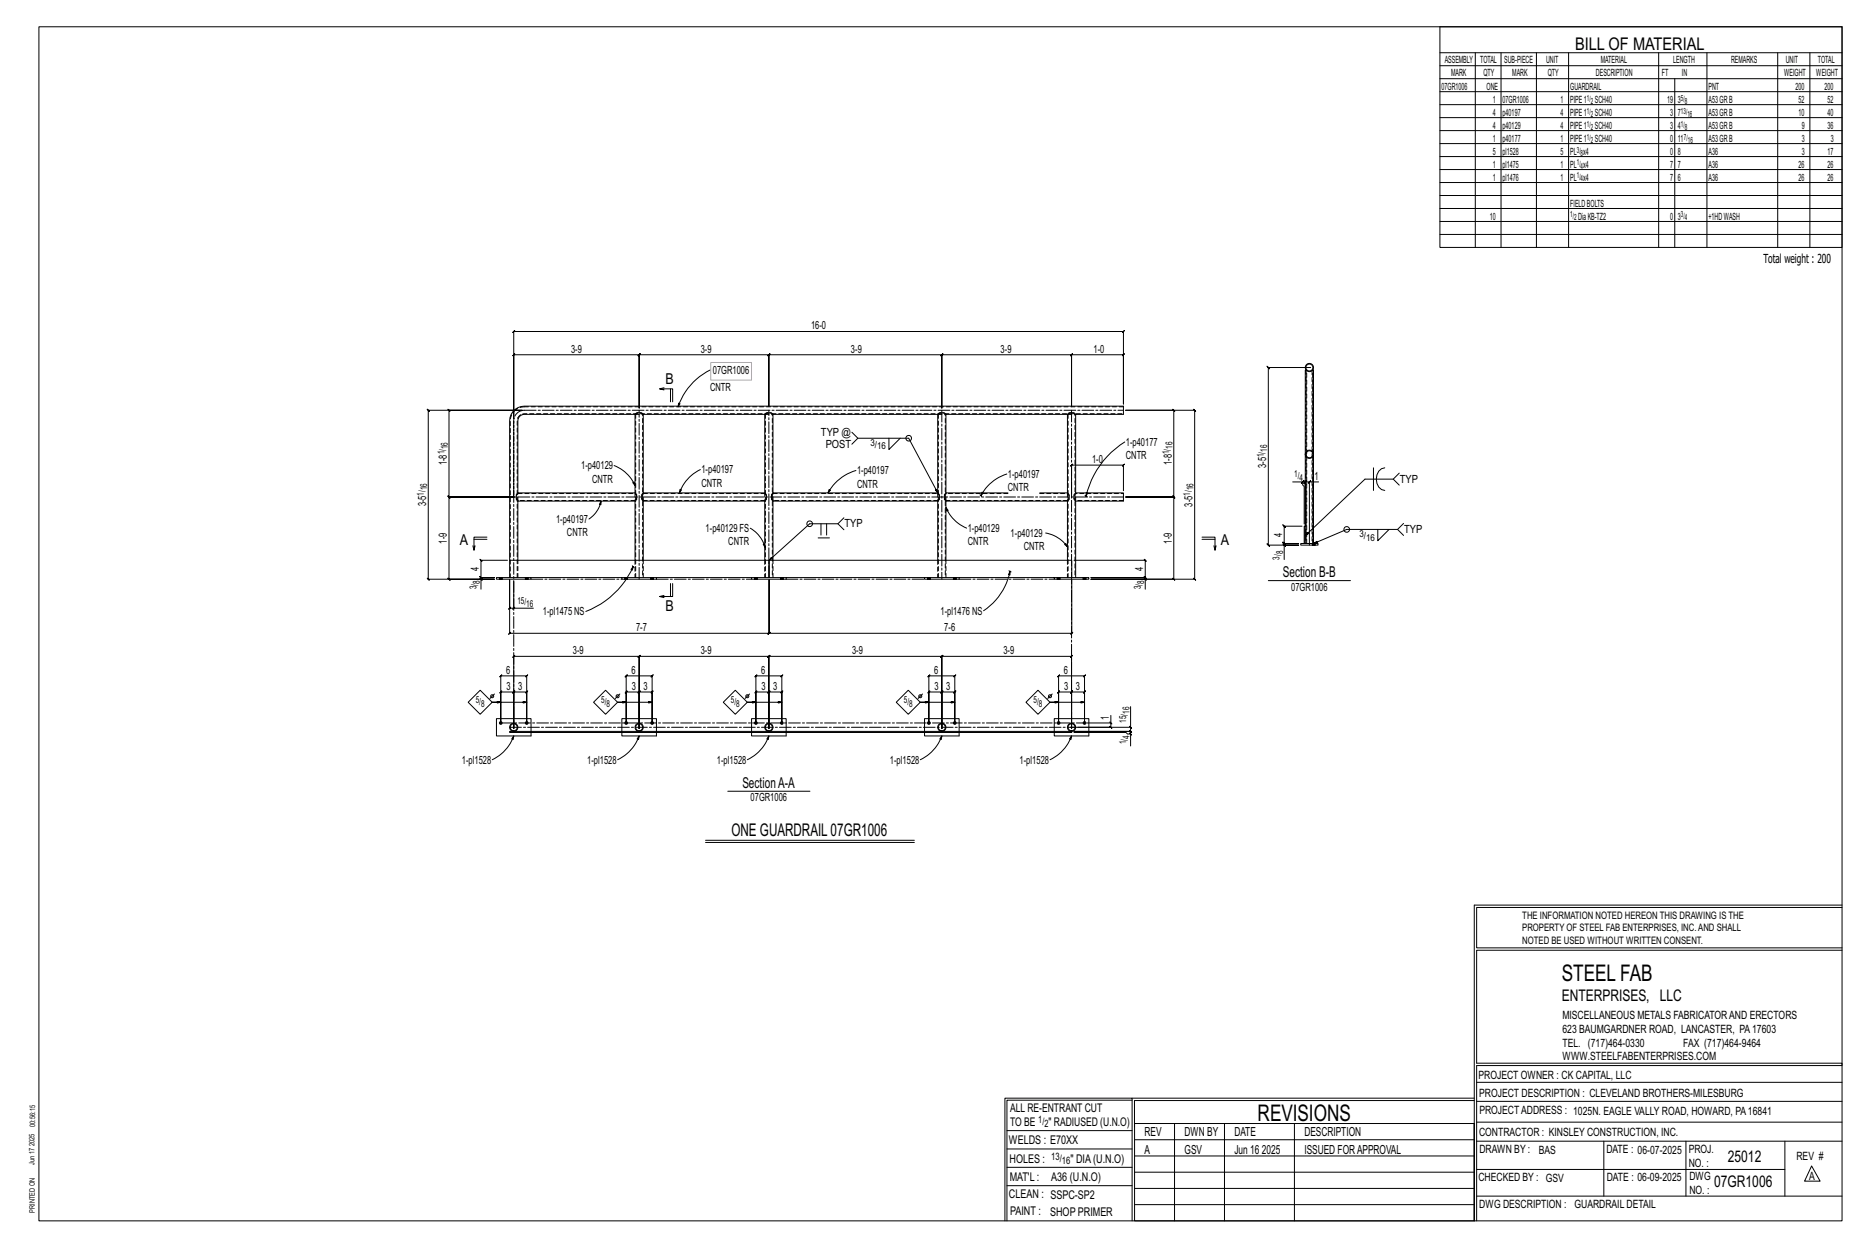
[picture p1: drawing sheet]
<svg xmlns="http://www.w3.org/2000/svg" width="914mm" height="610mm" viewBox="0 0 914 610" stroke-linecap="round" stroke-linejoin="round" font-family="sans-serif">
<g fill="none" stroke="#000" stroke-width=".49">
<path d="M19 13h883v584h-883zM705 13h197v108h-197zM705 26h197M705 32h197M705 39h197M722 26v95M735 26v95M752 26v95M768 26v95M812 26v95M820 39v82M836 26v95"/>
<path d="M870 26v95M886 26v95M705 45h197M705 51h197M705 58h197M705 64h197M705 70h197M705 77h197M705 83h197M705 89h197M705 96h197M705 102h197"/>
<path d="M705 108h197M705 115h197M642 180h-21l-1-1 1 1v87l-1-1 1 1h15h-7v7M325 191l-2-1h6v7M325 190h-2M328 190v7M332 197h1l-1 2zM348 181a31 31 0 0 0-16 18M525 199v-25v-1l-1 1h1h-64l1-1-1 1v26v-26l1-1-1 1h-85l1-1-1 1v25v-25l1-1-1 1h-63v-1l-1 1h1v26v-26v-1l-1 1h1h-62l1-1-1 1v31v-43v1l1-1h-1h299l-1 1 1-1v36v-24v-1l-1 1h1h-25v-1l-1 1h1v25M639 181v76h-1v9h1v-9M643 181v85M209 200l1 1h46h-36l-1-1 1 1v42h-1l1 1v-1h32h-32h-1l1 1v-1v40h-1l1 1v-1h22h-32v1l-1-1h1v-82z"/>
<path d="M311 203h-54h-2l-2 3v35M315 203h59M378 203h81v38v-2l-1 1 1 1-14-27h-25l-3-3M420 214l-3 3M435 214v6l6-6M459 203l1-1h2l1 1M523 203v-1h3l1 1M551 216a43 43 0 0 0-19 27M301 228a18 18 0 0 1 10 10M310 236l1 2zM333 239l1 1-1 1zM343 230a20 20 0 0 0-10 11"/>
<path d="M406 239l1 1-2 1zM419 230a23 23 0 0 0-14 11M493 232a22 22 0 0 0-13 11M633 236h5v1v1v18M637 236l1-1zM638 236h1h-1l2-1-1 1v20v-20h-1l2-1-1 1h2M642 235l-2 1zM645 236h-4v31M672 229v11M678 229a6 6 0 0 0-4 5 6 6 0 0 0 4 6M682 234l3 3M685 231l-3 3h-14l-29 28"/>
<path d="M253 242l1-1h57l1 1v2l-1 1h-57l-1-1zM253 245v29M294 245v2h-1zM294 245a14 14 0 0 1-6 9M311 241v-38l1-1h2l1 1v38M311 245v29M315 245v29M315 245l-1-1v-2l1-1h59l1 1v2l-1 1M315 245h59M367 258a16 16 0 0 1 8 10M374 241v-38l1-1h3v1v38M374 245v29"/>
<path d="M378 245v29M378 245h81M378 241h81l1 1v2l-1 1M378 241v1v2v1M402 256v6M405 256v6M410 256l3 3M413 253l-3 3h-14l-20 18M459 245v29M463 248l1 2h-1zM463 248a19 19 0 0 0 10 10M463 245v29"/>
<path d="M463 241l-1 1v2l1 1M463 245h60M480 242v1M480 243h1M481 241l-1 2zM493 241h-30M509 241h14v1v2v1M523 241v-38h-60v38M523 245v29M527 241l-1 1v2l1 1M527 241h23v4h-23M527 241v-38h23v-4h-293a7 7 0 0 0-8 7v68"/>
<path d="M527 245v38M531 242l1 1M532 243h.1M532 241v2zM550 240v-12v-1l-1 1h1h-25v-1l-1 1h1v15M637 257h-8h-1l1 1v-1v9l-1-1 1 2v-1h7h-7l-1-1 1 2v-1v1M674 259v6l6-6M684 259l3 3M687 256l-3 3h-25l-16 7M231 267l1 2M232 264h6M238 263h-6v6l1-2"/>
<path d="M248 274h-13l1 1-1-1v9v-1l1 1h-1h7h-7v-1l1 1h-1M310 277h.1M310 277v2h-1zM310 277a42 42 0 0 1-23 22M310 277v1M374 266l1 2zM400 263h6M494 279v1M494 280v1zM494 280a30 30 0 0 1-13 19M494 280h1M512 261a16 16 0 0 1 11 7"/>
<path d="M521 266h1l1 2zM526 274h35h-1l1 1v-1v9l-1-1 1 1h-27h27l-1-1 1 1M588 263h7v6v-2M588 264h7M594 267l1 2M628 266l1 1zM637 266h8v1h-8zM642 266h.1M642 267h.1M644 266h.1M644 267h.1M235 283l1 1z"/>
<path d="M242 283h-7v5M243 283h17h-17zM244 283h.1M246 283h.1M249 283v-9h127v9v-9h149v9M251 298l1-1-1 1zM251 284v14h10M257 283h.1M258 283h.1M260 283h44h17h47h17h68h16h47h17h-17M304 283h17M306 283h.1"/>
<path d="M307 283h.1M319 283h.1M320 283h.1M325 291l-2 1M328 285v7M329 285v7h-6h2M368 283h17M369 283h.1M371 283h.1M382 283h.1M383 283h.1M453 283h16"/>
<path d="M454 283h.1M455 283h.1M467 283h.1M468 283h.1M518 283h.1M519 283h.1M525 284v26v-1l-1 1h1h-149l1-1-1 1v-26v26l1-1-1 1h-127l1-1-1 1v-26v14l1-1-1 1h2M530 283h.1M532 283h.1M534 283h51v1l-1-1h1v-82l-1-1 1 1h-34h24l-1-1 1 1v42h-1l1 1v-1h-24h24h-1l1 1v-1v40h-1l1 1v-1h-41h27v5M560 283l1 1zM621 284h40"/>
<path d="M235 338l6 6-6 5-6-5zM242 340l-2 2M245 331l1-1-1 1h13h-1l1-1v1v23v-15v-1l-1 1h1h-7l1-1-1 1v17v-17l1-1-1 1h-6l1-1-1 1v15zM296 338l6 6-6 5-5-5zM303 340l-2 2M307 331h-1l1-1v1h12l1-1-1 1v23v-15l1-1-1 1h-6v-1l-1 1h1v17v-17v-1l-1 1h1h-6v-1l-1 1h1v15zM360 338l6 6-6 5-6-5zM367 340l-2 2M370 331l1-1-1 1h13h-1l1-1v1v23v-15v-1l-1 1h1h-7l1-1-1 1v17v-17l1-1-1 1h-6l1-1-1 1v15zM452 340l-3 2M455 331h-1l1-1v1h12l1-1-1 1v23v-15l1-1-1 1h-6l1-1-1 1v17v-17l1-1-1 1h-6v-1l-1 1h1v15zM508 338l6 6-6 5-6-5z"/>
<path d="M515 340l-2 2M518 331l1-1-1 1h13h-1l1-1v1v23v-15v-1l-1 1h1h-6v-1l-1 1h1v17v-17v-1l-1 1h1h-7l1-1-1 1v15zM245 344h-4h17M249 358h127h-127zM251 356v-35v1l1-1h-1h62l-1 1 1-1v35v-35l-1 1 1-1h63v1l1-1h-1v35v-35v1l1-1h-1h85v1l1-1h-1v35v-35v1l1-1h-1h64l-1 1 1-1v35M260 358v-6h-17v8h17v-2M304 358v-6h17v6M304 358v2h17v-2M307 344h-5h17M368 358v-6h17v6M368 358v2h17v-2M370 344h-4h17"/>
<path d="M376 358h149h-149zM439 344l6-6 5 6-5 5zM453 358v-6h16v6M453 358v2h16v-2M455 344h-5h17M516 358v-6h17v8h-17v-2M518 344h-4h17M526 358h25l1 1h1v6M543 353l1 1zM544 350v4h-12M544 354v2l-1-1 1 1h-16M553 359l1 1z"/>
<path d="M553 355l1 1zM553 356v2v-1l1 1h-1h-27h27v-1l1 1h-1v1M553 346v10h-29M251 360v2h-1zM251 360a21 21 0 0 1-10 12M313 360v2h-1zM313 360a21 21 0 0 1-11 12M376 360v2h-1zM376 360a21 21 0 0 1-10 12M461 360v2h-1zM461 360a21 21 0 0 1-11 12M525 360l-1 2z"/>
<path d="M525 360a21 21 0 0 1-11 12M356 387h40M345 411h103M345 412h103M722 443v154M722 443h180M902 444h-179v20h179M902 465h-179v55h179v1h-179v76M554 538h-61v59M554 537h168M722 538h-167v13M723 539h179"/>
<path d="M723 530h179M493 553h61M555 550h167v47h-167zM555 558h167M575 550v47M599 550v47M634 550v47M723 549h179M723 558h179M785 558v27M825 558v27M874 558v27"/>
<path d="M493 571h61M493 562h61M555 573h167M555 566h167M723 572h151M887 570l4 8h-8zM492 597v-60h62v60M493 580h61M555 589h167M555 581h167M723 585h179"/>
<circle cx="641" cy="180" r="1.7"/>
<circle cx="641" cy="180" r="2"/>
<circle cx="445" cy="214" r="1.4"/>
<circle cx="641" cy="222" r="1.7"/>
<circle cx="641" cy="222" r="2"/>
<circle cx="396" cy="256" r="1.4"/>
<circle cx="659" cy="259" r="1.4"/>
<circle cx="241" cy="341" r=".7"/>
<circle cx="251" cy="356" r="1.7"/>
<circle cx="251" cy="356" r="2"/>
<circle cx="302" cy="341" r=".7"/>
<circle cx="313" cy="356" r="1.7"/>
<circle cx="313" cy="356" r="2"/>
<circle cx="366" cy="341" r=".7"/>
<circle cx="376" cy="356" r="1.7"/>
<circle cx="376" cy="356" r="2"/>
<circle cx="450" cy="341" r=".7"/>
<circle cx="461" cy="356" r="1.7"/>
<circle cx="461" cy="356" r="2"/>
<circle cx="514" cy="341" r=".7"/>
<circle cx="525" cy="356" r="1.7"/>
<circle cx="525" cy="356" r="2"/>
</g>
<g fill="#000" stroke="#000" stroke-width=".49">
<circle cx="245" cy="354" r=".7"/>
<circle cx="258" cy="354" r=".7"/>
<circle cx="307" cy="354" r=".7"/>
<circle cx="319" cy="354" r=".7"/>
<circle cx="370" cy="354" r=".7"/>
<circle cx="383" cy="354" r=".7"/>
<circle cx="455" cy="354" r=".7"/>
<circle cx="467" cy="354" r=".7"/>
<circle cx="518" cy="354" r=".7"/>
<circle cx="531" cy="354" r=".7"/>
</g>
<g fill="none" stroke="#000" stroke-width=".49" stroke-dasharray="2 1.4">
<path d="M257 199l-5 2M550 199h-293M639 181v85M642 181v85M250 203v3v77M252 201l-2 2M254 204l2-1M256 203l294-1M311 203h4M311 203v-1M311 202h1M312 202h.1"/>
<path d="M313 202l2 1v80M374 203h4M375 203v-1M375 202h.1M375 202h1M376 202h.1M377 202l1 1v80M459 203h4M459 203l1-1M460 202h.1M462 202l1 1v80M523 203h4"/>
<path d="M523 203v-1M523 202h.1M523 202h1M524 202h.1M525 202l1 1v80M639 222h.1M639 223h.1M639 221v1M643 222v-1M643 223h.1M253 243l1-2M253 244h.1"/>
<path d="M253 245v-1M253 245h.1M253 245v-4M254 245h-1M254 241l57 1M311 241v4M311 245h-57M311 242h.1M311 242l1 1M312 243h.1M312 244l-1 1M314 243l1-2"/>
<path d="M314 244h.1M315 244h-1M315 245v-1M315 245h.1M315 245v-4M315 241l59 1M374 241v4M374 245h-59M374 242h1M375 242h.1M375 242v1M375 243h.1"/>
<path d="M375 244l-1 1M378 243v-2M378 244h.1M378 245v-1M378 245h.1M378 245v-4M378 241l81 1M459 241v4M459 245h-81M459 242h.1M459 242l1 1M460 243h.1"/>
<path d="M460 244l-1 1M462 243l1-2M462 244h.1M463 244h-1M463 245v-1M463 245h.1M463 245v-4M493 241h-30M509 241l14 1M523 241v4M523 245h-60M523 242h.1"/>
<path d="M523 242v1M523 243h.1M523 244v1M526 243l1-2h23M526 244h.1M526 245v-1M526 245h.1M527 245v-4M550 245h-24M311 274v9M374 274v9M459 274v9"/>
<path d="M523 274v9M640 266v-85M642 266v1M642 266h.1M643 266l-1 1M643 266v-85M643 266h.1M643 266v1zM643 266v1M643 267h.1M644 266v1M644 266h.1"/>
<path d="M644 267h.1M644 267v-1M244 283h.1M244 283h1M245 283h-1M245 283h.1M246 283h.1M253 283l1-79M253 283v-9M257 283h.1M258 283h-1M258 283h.1"/>
<path d="M306 283h.1M307 283h.1M307 283h-1M311 283v-80M315 283v-9M319 283h.1M320 283h.1M369 283h.1M370 283h-1M370 283h.1M371 283h.1M375 283v-80"/>
<path d="M378 283v-9M382 283h.1M383 283h.1M383 283h-1M454 283h.1M455 283h.1M455 283h-1M459 283v-80M463 283v-9M467 283h.1M467 283h1zM468 283h.1"/>
<path d="M518 283h.1M519 283h.1M523 283v-80M530 283h.1M531 283h-1M531 283h.1M531 283h1M532 283h-1M532 283h.1M251 358h.1M260 358h.1M304 358h.1"/>
<path d="M313 358h.1M321 358h.1M368 358h.1M376 358h.1M385 358h.1M453 358h.1M461 358h.1M469 358h.1M516 358h.1M525 358h.1"/>
</g>
<path d="M348 177h20v9h-20z" fill="none" stroke="#f0f" stroke-width=".5"/>
<g fill="none" stroke="#000" stroke-width=".49" stroke-dasharray="5.8 1 1 1">
<path d="M257 201h293M257 201l-4 1-1 2-1 2M461 201v82M525 201v153M550 243h-299v-37v150M260 283h44M313 283v-82M321 283h47M376 283v-82M385 283h68M469 283h47M245 354h286"/>
<path d="M249 356h278"/>
</g>
<g font-size="11.2">
<text x="764" y="480">STEEL FAB</text>
<text x="616" y="548">REVISIONS</text>
</g>
<g font-size="8.6">
<text x="771" y="24">BILL OF MATERIAL</text>
<text x="358" y="409">ONE GUARDRAIL07GR1006</text>
</g>
<g font-size="7.9">
<text x="765" y="490">ENTERPRISES, LLC</text>
<text x="846" y="569">25012</text>
<text x="839" y="581">07GR1006</text>
</g>
<g font-size="7.3">
<text x="326" y="188">B</text>
<text x="225" y="267">A</text>
<text x="598" y="267">A</text>
<text x="628" y="282">Section B-B</text>
<text x="326" y="299">B</text>
<text x="363" y="385">SectionA-A</text>
</g>
<g font-size="6.1">
<text x="863" y="129">Total weight : 200</text>
<text x="560" y="556">REV</text>
<text x="580" y="556">DWN BY</text>
<text x="604" y="556">DATE</text>
<text x="639" y="556">DESCRIPTION</text>
<text x="560" y="564">A</text>
<text x="580" y="564">GSV</text>
<text x="604" y="564">Jun 16</text>
<text x="618" y="564">2025</text>
<text x="639" y="564">ISSUED FORAPPROVAL</text>
</g>
<g font-size="5.9">
<text x="494" y="560">WELDS : E70XX</text>
<text x="494" y="569">HOLES :</text>
<text x="524" y="569">&quot; DIA(U.N.O)</text>
<text x="494" y="578">MAT'L :</text>
<text x="515" y="578">A36 (U.N.O)</text>
<text x="494" y="586">CLEAN : SSPC-SP2</text>
<text x="495" y="595">PAINT :</text>
<text x="514" y="595">SHOP PRIMER</text>
</g>
<g font-size="5.8">
<text x="494" y="544">ALL RE-ENTRANT CUT</text>
<text x="494" y="551">TO BE</text>
<text x="513" y="551">&quot; RADIUSED (U.N.O)</text>
</g>
<g font-size="5.6">
<text x="765" y="499">MISCELLANEOUS METALS FABRICATORAND ERECTORS</text>
<text x="765" y="505">623 BAUMGARDNER ROAD, LANCASTER, PA17603</text>
<text x="765" y="512">TEL. (717)464-0330</text>
<text x="824" y="512">FAX (717)464-9464</text>
<text x="765" y="519">WWW.STEELFABENTERPRISES.COM</text>
<text x="724" y="528">PROJECT OWNER : CK CAPITAL, LLC</text>
<text x="724" y="537">PROJECT DESCRIPTION : CLEVELAND BROTHERS-MILESBURG</text>
<text x="724" y="545">PROJECTADDRESS : 1025N. EAGLE VALLY ROAD, HOWARD, PA16841</text>
<text x="724" y="556">CONTRACTOR : KINSLEY CONSTRUCTION, INC.</text>
<text x="724" y="564">DRAWN BY :</text>
<text x="753" y="564">BAS</text>
<text x="786" y="564">DATE : 06-07-2025</text>
<text x="827" y="564">PROJ.</text>
<text x="879" y="568">REV #</text>
<text x="827" y="571">NO. :</text>
<text x="724" y="578">CHECKED BY : GSV</text>
<text x="787" y="578">DATE : 06-09-2025</text>
<text x="827" y="578">DWG</text>
<text x="886" y="578">A</text>
<text x="827" y="584">NO. :</text>
<text x="724" y="591">DWG DESCRIPTION : GUARDRAIL DETAIL</text>
</g>
<g font-size="5.5">
<text x="397" y="161">16-0</text>
<text x="280" y="173">3-9</text>
<text x="343" y="173">3-9</text>
<text x="417" y="173">3-9</text>
<text x="490" y="173">3-9</text>
<text x="535" y="173">1-0</text>
<text x="349" y="183">07GR1006</text>
<text x="348" y="191">CNTR</text>
<text x="402" y="213">TYP @</text>
<text x="404" y="219">POST</text>
<text x="551" y="218">1-p40177</text>
<text x="219" y="228" transform="rotate(-90 219 228)">1-8</text>
<text x="535" y="227">1-0</text>
<text x="551" y="225">CNTR</text>
<text x="574" y="228" transform="rotate(-90 574 228)">1-8</text>
<text x="284" y="230">1-p40129</text>
<text x="343" y="232">1-p40197</text>
<text x="420" y="232">1-p40197</text>
<text x="493" y="234">1-p40197</text>
<text x="620" y="229" transform="rotate(-90 620 229)">3-5</text>
<text x="290" y="236">CNTR</text>
<text x="343" y="238">CNTR</text>
<text x="420" y="239">CNTR</text>
<text x="643" y="235">1</text>
<text x="685" y="236">TYP</text>
<text x="493" y="240">CNTR</text>
<text x="209" y="248" transform="rotate(-90 209 248)">3-5</text>
<text x="584" y="248" transform="rotate(-90 584 248)">3-5</text>
<text x="272" y="256">1-p40197</text>
<text x="278" y="262">CNTR</text>
<text x="345" y="260">1-p40129 FS</text>
<text x="413" y="258">TYP</text>
<text x="474" y="260">1-p40129</text>
<text x="495" y="263">1-p40129</text>
<text x="628" y="263" transform="rotate(-90 628 263)">4</text>
<text x="687" y="261">TYP</text>
<text x="219" y="266" transform="rotate(-90 219 266)">1-9</text>
<text x="356" y="267">CNTR</text>
<text x="474" y="267">CNTR</text>
<text x="501" y="269">CNTR</text>
<text x="574" y="266" transform="rotate(-90 574 266)">1-9</text>
<text x="234" y="279" transform="rotate(-90 234 279)">4</text>
<text x="560" y="279" transform="rotate(-90 560 279)">4</text>
<text x="632" y="289">07GR1006</text>
<text x="266" y="301">1-pl1475 NS</text>
<text x="460" y="301">1-pl1476 NS</text>
<text x="311" y="309">7-7</text>
<text x="462" y="309">7-6</text>
<text x="280" y="320">3-9</text>
<text x="343" y="320">3-9</text>
<text x="417" y="320">3-9</text>
<text x="491" y="320">3-9</text>
<text x="248" y="330">6</text>
<text x="309" y="330">6</text>
<text x="373" y="330">6</text>
<text x="457" y="330">6</text>
<text x="521" y="330">6</text>
<text x="248" y="338">3</text>
<text x="254" y="338">3</text>
<text x="309" y="338">3</text>
<text x="315" y="338">3</text>
<text x="373" y="338">3</text>
<text x="379" y="338">3</text>
<text x="457" y="338">3</text>
<text x="463" y="338">3</text>
<text x="521" y="338">3</text>
<text x="527" y="338">3</text>
<text x="543" y="352" transform="rotate(-90 543 352)">1</text>
<text x="226" y="374">1-pl1528</text>
<text x="287" y="374">1-pl1528</text>
<text x="351" y="374">1-pl1528</text>
<text x="436" y="374">1-pl1528</text>
<text x="499" y="374">1-pl1528</text>
<text x="367" y="392">07GR1006</text>
</g>
<g font-size="5">
<text x="745" y="450">THE INFORMATION NOTED HEREON THIS DRAWING IS THE</text>
<text x="745" y="456">PROPERTY OF STEEL FAB ENTERPRISES, INC.AND SHALL</text>
<text x="745" y="462">NOTED BE USED WITHOUT WRITTEN CONSENT.</text>
<text x="508" y="550">1/</text>
<text x="511" y="551">2</text>
<text x="515" y="568">13/</text>
<text x="520" y="570">16</text>
</g>
<g font-size="4.9">
<text x="707" y="31">ASSEMBLY</text>
<text x="725" y="31">TOTAL</text>
<text x="736" y="31">SUB-PIECE</text>
<text x="757" y="31">UNIT</text>
<text x="784" y="31">MATERIAL</text>
<text x="819" y="31">LENGTH</text>
<text x="847" y="31">REMARKS</text>
<text x="874" y="31">UNIT</text>
<text x="890" y="31">TOTAL</text>
<text x="710" y="37">MARK</text>
<text x="726" y="37">QTY</text>
<text x="740" y="37">MARK</text>
<text x="758" y="37">QTY</text>
<text x="781" y="37">DESCRIPTION</text>
<text x="814" y="37">FT</text>
<text x="823" y="37">IN</text>
<text x="873" y="37">WEIGHT</text>
<text x="889" y="37">WEIGHT</text>
<text x="706" y="44">07GR1006</text>
<text x="728" y="44">ONE</text>
<text x="769" y="44">GUARDRAIL</text>
<text x="836" y="44">PNT</text>
<text x="879" y="44">200</text>
<text x="893" y="44">200</text>
<text x="731" y="50">1</text>
<text x="736" y="50">07GR1006</text>
<text x="764" y="50">1</text>
<text x="769" y="50">PIPE1</text>
<text x="781" y="50">SCH40</text>
<text x="816" y="50">19</text>
<text x="821" y="50">3</text>
<text x="836" y="50">A53GRB</text>
<text x="880" y="50">52</text>
<text x="895" y="50">52</text>
<text x="731" y="57">4</text>
<text x="736" y="57">p40197</text>
<text x="764" y="57">4</text>
<text x="769" y="57">PIPE1</text>
<text x="781" y="57">SCH40</text>
<text x="818" y="57">3</text>
<text x="821" y="57">7</text>
<text x="836" y="57">A53GRB</text>
<text x="880" y="57">10</text>
<text x="895" y="57">40</text>
<text x="731" y="63">4</text>
<text x="736" y="63">p40129</text>
<text x="764" y="63">4</text>
<text x="769" y="63">PIPE1</text>
<text x="781" y="63">SCH40</text>
<text x="818" y="63">3</text>
<text x="821" y="63">4</text>
<text x="836" y="63">A53GRB</text>
<text x="882" y="63">9</text>
<text x="895" y="63">36</text>
<text x="731" y="69">1</text>
<text x="736" y="69">p40177</text>
<text x="764" y="69">1</text>
<text x="769" y="69">PIPE1</text>
<text x="781" y="69">SCH40</text>
<text x="818" y="69">0</text>
<text x="821" y="69">11</text>
<text x="836" y="69">A53GRB</text>
<text x="882" y="69">3</text>
<text x="896" y="69">3</text>
<text x="731" y="76">5</text>
<text x="736" y="76">pl1528</text>
<text x="764" y="76">5</text>
<text x="769" y="76">PL x4</text>
<text x="818" y="76">0</text>
<text x="821" y="76">8</text>
<text x="836" y="76">A36</text>
<text x="882" y="76">3</text>
<text x="895" y="76">17</text>
<text x="731" y="82">1</text>
<text x="736" y="82">pl1475</text>
<text x="764" y="82">1</text>
<text x="769" y="82">PL x4</text>
<text x="818" y="82">7</text>
<text x="821" y="82">7</text>
<text x="836" y="82">A36</text>
<text x="880" y="82">26</text>
<text x="895" y="82">26</text>
<text x="731" y="88">1</text>
<text x="736" y="88">pl1476</text>
<text x="764" y="88">1</text>
<text x="769" y="88">PL x4</text>
<text x="818" y="88">7</text>
<text x="821" y="88">6</text>
<text x="836" y="88">A36</text>
<text x="880" y="88">26</text>
<text x="895" y="88">26</text>
<text x="769" y="101">FIELDBOLTS</text>
<text x="729" y="107">10</text>
<text x="772" y="107">DiaKB-TZ2</text>
<text x="818" y="107">0</text>
<text x="821" y="107">3</text>
<text x="836" y="107">+1HDWASH</text>
</g>
<g font-size="4.7">
<text x="219" y="220" transform="rotate(-90 219 220)">16</text>
<text x="426" y="218">3/</text>
<text x="429" y="220">16</text>
<text x="574" y="220" transform="rotate(-90 574 220)">16</text>
<text x="620" y="221" transform="rotate(-90 620 221)">16</text>
<text x="218" y="222" transform="rotate(-90 218 222)">1/</text>
<text x="572" y="222" transform="rotate(-90 572 222)">1/</text>
<text x="619" y="224" transform="rotate(-90 619 224)">1/</text>
<text x="634" y="234">1/</text>
<text x="209" y="240" transform="rotate(-90 209 240)">16</text>
<text x="584" y="240" transform="rotate(-90 584 240)">16</text>
<text x="636" y="235">4</text>
<text x="207" y="242" transform="rotate(-90 207 242)">1/</text>
<text x="583" y="242" transform="rotate(-90 583 242)">1/</text>
<text x="665" y="263">3/</text>
<text x="669" y="265">16</text>
<text x="626" y="274" transform="rotate(-90 626 274)">3/</text>
<text x="628" y="271" transform="rotate(-90 628 271)">8</text>
<text x="235" y="286" transform="rotate(-90 235 286)">8</text>
<text x="560" y="286" transform="rotate(-90 560 286)">8</text>
<text x="233" y="288" transform="rotate(-90 233 288)">3/</text>
<text x="558" y="288" transform="rotate(-90 558 288)">3/</text>
<text x="253" y="295">15/</text>
<text x="258" y="297">16</text>
<text x="233" y="344">5/</text>
<text x="235" y="346">8</text>
<text x="294" y="344">5/</text>
<text x="297" y="346">8</text>
<text x="358" y="344">5/</text>
<text x="360" y="346">8</text>
<text x="442" y="344">5/</text>
<text x="445" y="346">8</text>
<text x="506" y="344">5/</text>
<text x="509" y="346">8</text>
<text x="551" y="354" transform="rotate(-90 551 354)">15/</text>
<text x="553" y="349" transform="rotate(-90 553 349)">16</text>
<text x="551" y="364" transform="rotate(-90 551 364)">1/</text>
<text x="553" y="362" transform="rotate(-90 553 362)">4</text>
</g>
<g font-size="4.2">
<text x="777" y="49">1/</text>
<text x="779" y="51">2</text>
<text x="823" y="49">5/</text>
<text x="825" y="51">8</text>
<text x="777" y="56">1/</text>
<text x="779" y="57">2</text>
<text x="823" y="56">13/</text>
<text x="826" y="57">16</text>
<text x="777" y="62">1/</text>
<text x="779" y="63">2</text>
<text x="823" y="62">1/</text>
<text x="825" y="63">8</text>
<text x="777" y="68">1/</text>
<text x="779" y="70">2</text>
<text x="824" y="68">7/</text>
<text x="826" y="70">16</text>
<text x="772" y="75">3/</text>
<text x="774" y="76">8</text>
<text x="772" y="81">1/</text>
<text x="774" y="82">4</text>
<text x="772" y="87">1/</text>
<text x="774" y="89">4</text>
<text x="769" y="106">1/</text>
<text x="770" y="108">2</text>
<text x="823" y="106">3/</text>
<text x="825" y="108">4</text>
</g>
<g font-size="3.7">
<text x="17" y="551" transform="rotate(-90 17 551)">00:56:15</text>
<text x="17" y="561" transform="rotate(-90 17 561)">2025</text>
<text x="17" y="570" transform="rotate(-90 17 570)">Jun 17</text>
<text x="17" y="593" transform="rotate(-90 17 593)">PRINTED ON</text>
</g>
</svg>
